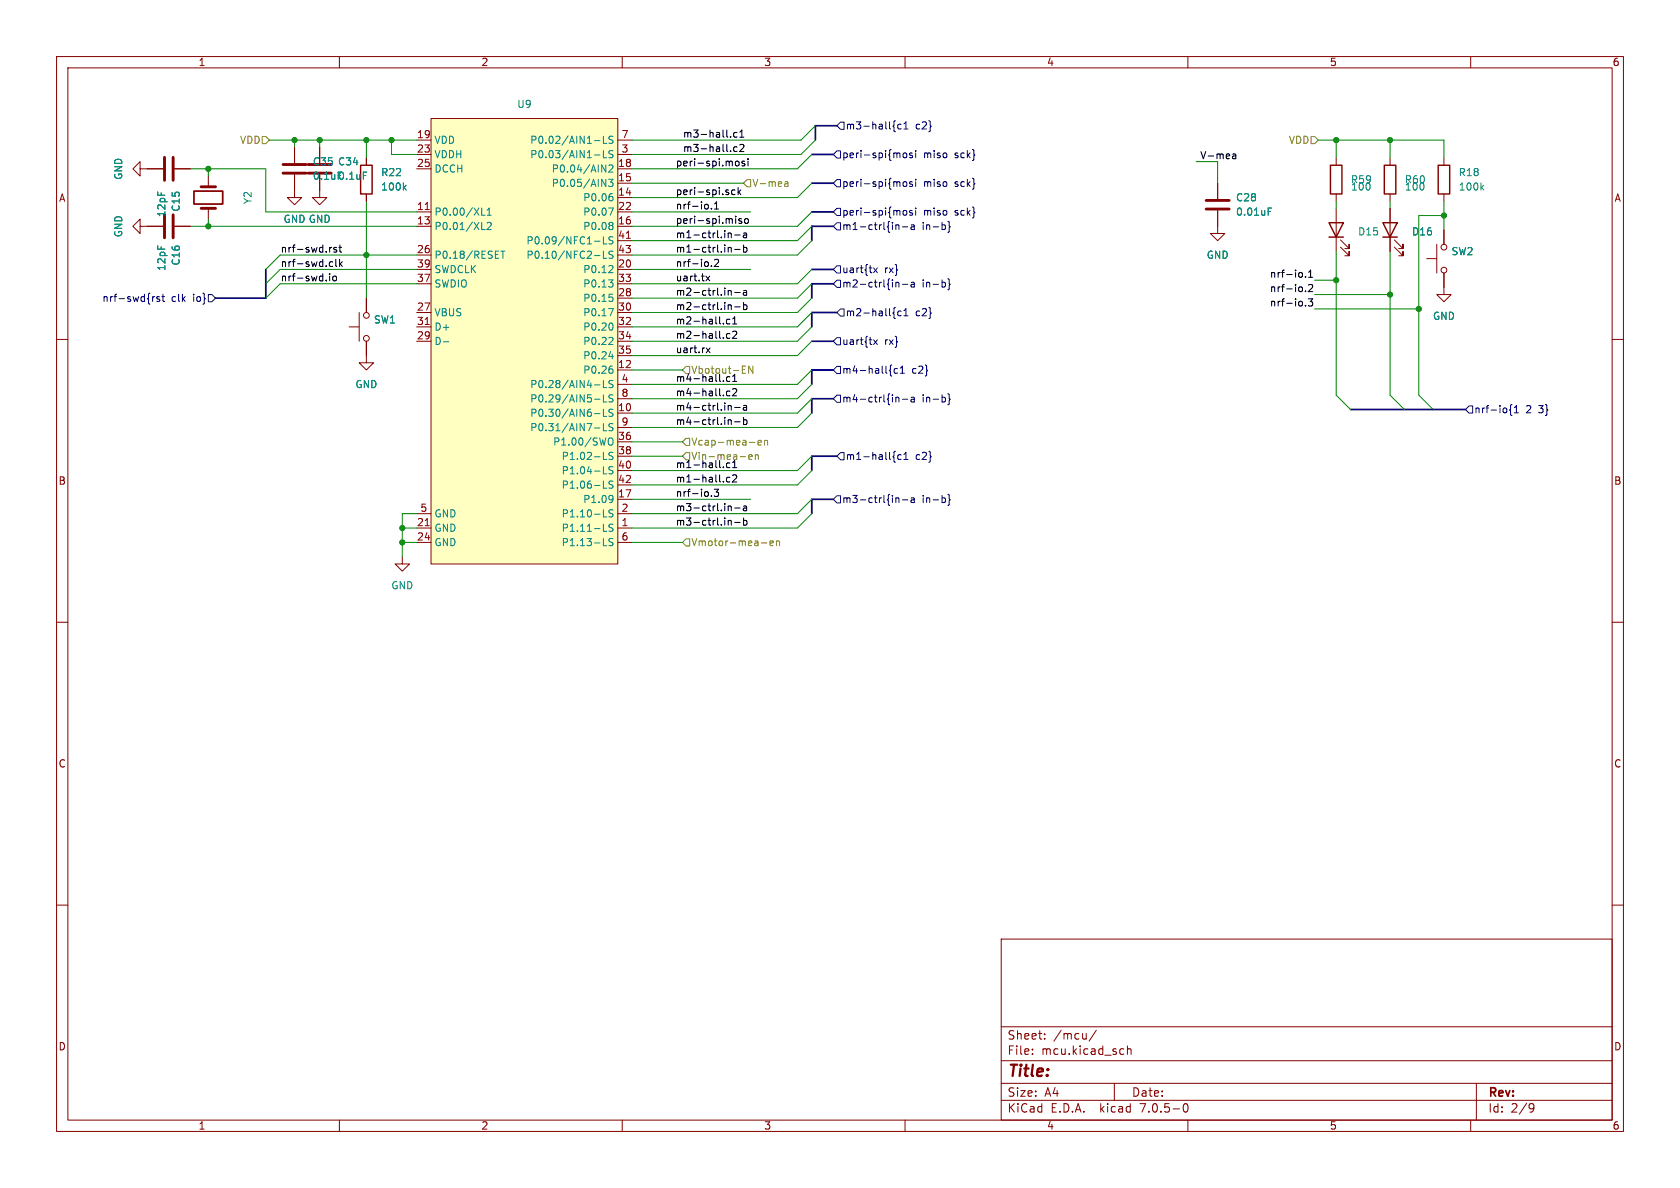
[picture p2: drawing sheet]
<svg xmlns="http://www.w3.org/2000/svg" width="297mm" height="210mm" viewBox="0 0 297 210" stroke-linecap="round" stroke-linejoin="round" font-family="sans-serif">
<g fill="none" stroke="#840000" stroke-width=".18">
<path d="M10 10h277v190h-277zM12 12h273v186h-273zM60 10v2M110 10v2M160 10v2M210 10v2M260 10v2M24.8 29.8v-1.2l-1.3 1.2 1.3 1.3v-1.3h4M30.9 29.8h2.8M36.8 31.1v1.9M36.8 36.8v1.9M52.1 30.9v4h1.2l-1.2 1.3-1.3-1.3h1.3"/>
<path d="M52.1 26v2.8M56.5 30.9v4h1.3l-1.3 1.3-1.3-1.3h1.3M56.5 26v2.8M64.8 27.9v1.3M64.8 34.3v1.3M73.7 29.8h2.5M73.7 37.5h2.5M73.7 24.8h2.5M73.7 27.3h2.5M75.2 37h.7M76.2 21h33v78.7h-33zM109.2 29.8h2.6"/>
<path d="M109.2 37.5h2.6M109.2 34.9h2.6M109.2 32.4h2.6M109.2 24.8h2.6M109.2 27.3h2.6M215.3 37.2v4.1h1.2l-1.2 1.2-1.3-1.2h1.3M215.3 32.4v2.8M236.2 27.9v1.3M236.2 34.3v1.3M236.2 36.8v7.7M245.7 27.9v1.3M245.7 34.3v1.3"/>
<path d="M245.7 36.8v7.7M255.3 27.9v1.3M255.3 34.3v1.3M10 60h2M24.8 40v-1.3l-1.3 1.3 1.3 1.3v-1.3h4M30.9 40h2.8M61.7 57.8h1.8M63.5 55.2v5.1M64.8 52.7v2.5M73.7 57.8h2.5M73.7 40h2.5M73.7 47.6h2.5"/>
<path d="M73.7 45.1h2.5M73.7 55.2h2.5M73.7 50.2h2.5M75.2 57.4h.7M109.2 57.8h2.6M109.2 40h2.6M109.2 47.6h2.6M109.2 45.1h2.6M109.2 55.2h2.6M109.2 52.7h2.6M109.2 50.2h2.6M109.2 42.5h2.6"/>
<path d="M110.7 42.1h.8M237 43.7l1.5 1.5v-.7v.7h-.8M237 42.4l1.5 1.5v-.7v.7h-.8M246.5 43.7l1.5 1.5v-.7v.7h-.7M246.5 42.4l1.5 1.5v-.7v.7h-.7M252.2 45.7h1.8M254 43.2v5.1M255.3 48.3v3.8h1.2l-1.2 1.2-1.3-1.2h1.3M255.3 40.6v2.6M285 60h2M64.8 60.3v3.8h1.2l-1.2 1.3-1.3-1.3h1.3M73.7 60.3h2.5"/>
<path d="M109.2 73h2.6M109.2 65.4h2.6M109.2 60.3h2.6M109.2 62.9h2.6M109.2 78.1h2.6M109.2 67.9h2.6M109.2 70.5h2.6M109.2 75.6h2.6M71.1 98.4v1.3h1.3l-1.3 1.3-1.3-1.3h1.3M73.7 95.9h2.5M73.7 93.3h2.5M73.7 90.8h2.5"/>
<path d="M75.2 92.9h.7M109.2 95.9h2.6M109.2 93.3h2.6M109.2 88.3h2.6M109.2 90.8h2.6M109.2 80.6h2.6M109.2 83.2h2.6M109.2 85.7h2.6M10 110h2M285 110h2M10 160h2M285 160h2"/>
<path d="M177 166h108v32h-108zM60 198v2M110 198v2M160 198v2M177 194.5h108M177 191.5h108M177 187.5h108M177 181.5h108M182.5 186.3v.1M182.5 185.5v.1M184.7 183.6v.1M184.7 182.8v.1"/>
<path d="M192 182.7v1M192 183.6h.1M193.8 182.1l-1.3 2M197 191.5v3M198.2 185.4l.5 .1M198.7 186.3l-.5 .1M199.3 185.5l.2-.1 .4 .1 .1 .9M199.3 184.9v1.5M209.3 195.2l.2-.1a.81 .81 0 0 1 .6 .6 .81 .81 0 0 1-.3 .8l-.1 .1a.81 .81 0 0 1-.4-1.4zM210 198v2M260 198v2M261 191.5v6.5"/>
<path d="M270.5 195.2l.4-.1 .2 .1a.99 .99 0 0 1-.4 1.4h-.2M271.2 195.7l-.3 .3h-.4"/>
<circle cx="64.8" cy="59.8" r=".51"/>
<circle cx="64.8" cy="55.8" r=".51"/>
<circle cx="255.3" cy="43.7" r=".51"/>
<circle cx="255.3" cy="47.8" r=".51"/>
</g>
<path d="M63.8 29.2h2v5.1h-2zM234.9 39.4h2.6l-1.3 2.5zM235.2 29.2h2v5.1h-2zM244.5 39.4h2.5l-1.3 2.5zM244.7 29.2h2.1v5.1h-2.1zM254.3 29.2h2v5.1h-2zM234.9 41.9h2.6M244.5 41.9h2.5" fill="none" stroke="#840000" stroke-width=".25"/>
<path d="M29.1 27.8v4.1M29.1 38v4M30.6 27.8v4.1M30.6 38v4M35.6 33h2.5M35.6 36.8h2.5M50 30.6h4.1M50 29.1h4.1M54.5 30.6h4M54.5 29.1h4M213.2 37h4.1M213.2 35.4h4.1" fill="none" stroke="#840000" stroke-width=".51"/>
<path d="M76.2 21h33v78.7h-33z" fill="#ffffc2" stroke="#ffffc2" stroke-width=".18"/>
<g fill="none" stroke="#008484" stroke-width=".18">
<path d="M64.2 30.4h.6M71.4 33.1l.4 .5M71.8 32.8l-.5 .4M85.2 38h.6M86.1 38h.7M86.1 37.1l.4-.3v1.2M86.1 39.4l.5-.1 .2 .4-.7 .9h.7M105.1 27.4h1M105.1 24.9h1M106.4 29.2l.7 1.2v-1.2M106.7 24.1v1.2h.6M106.7 26.6v1.3h.6"/>
<path d="M107.6 31.7h.8l-.5 .5 .4 .1v.5l-.2 .2-.5-.2M107.6 36.8h.8l-.5 1.2M107.6 29.3l.5-.1 .3 .3-.8 .9h.8M108.2 34.8l.2 .2-.2 .4M108.2 39.4l.2 .2-.2 .2M108.2 39.9l.2 .2-.2 .4M108.4 24.1h-.5l-.2 .1v.4l.5 .2 .2 .3-.3 .2h-.5M108.4 26.7l-.5-.1-.2 .1v.4l.5 .2 .2 .3-.3 .3-.5-.1M224.2 36.8h.6M224.2 37.4h.4M261.9 33.1l.4 .5M262.3 32.8l-.5 .4"/>
<path d="M85.2 40.6h.6M88.5 44.4h.8M88.9 44.4v1.3M105.1 42.6h1M105.1 45.2h1M106.7 41.9v1.2h.6M106.7 44.4v1.3h.6M107.6 54.6h.8l-.5 1.2M107.6 49.5h.8l-.5 .5M107.7 52h.6M108.1 46.9l.3 .3-.1 .3-.7 .7h.8M108.1 52.5l.3 .2v.3l-.3 .3"/>
<path d="M108.1 59.6l.3 .3-.1 .3-.7 .7h.8M108.2 50l.2 .2-.2 .5M108.2 57.2l.2 .4-.2 .6M108.4 41.9h-.5l-.2 .1v.3l.5 .3 .2 .3-.3 .2h-.5M108.4 44.5l-.5-.1-.2 .1v.4l.5 .2 .2 .3-.3 .3-.5-.1M78.4 60.4h.9M105.1 73.1h1M105.1 68h1M105.1 70.6h1M105.1 75.7h1M106.7 72.3v1.3h.6M106.7 67.3v1.2h.6"/>
<path d="M106.7 69.8v1.3h.6M106.7 74.9v1.2h.6M107.6 77.6l.2-.2a.43 .43 0 0 1 .6 .4v.5a.43 .43 0 0 1-.3 .4 .43 .43 0 0 1-.5-.2M107.6 63h.8M108.2 65.3l.2 .1-.2 .5M108.4 67.3h-.5l-.2 .1v.3l.5 .3 .2 .3-.3 .2h-.5M108.4 69.9l-.5-.1-.2 .1v.4l.5 .2 .2 .3-.3 .3-.5-.1M108.4 72.4l-.5-.1-.2 .2v.3l.5 .3 .2 .3-.3 .2-.5-.1M108.4 74.9h-.5l-.2 .1v.4l.5 .2 .2 .3-.3 .2h-.5M106.7 93.9h.6M106.7 91.4h.6M106.7 81.2h.6"/>
<path d="M106.7 83.8h.6M106.7 86.3h.6M106.7 96.5h.6M108.1 87.6l.2 .1a1.07 1.07 0 0 1-.1 1M108.4 92.7h-.5l-.2 .1v.3l.5 .3 .2 .3-.3 .2h-.5M108.4 80h-.5l-.2 .1v.3l.5 .3 .2 .3-.3 .2h-.5M108.4 82.6l-.5-.1-.2 .1v.4l.5 .2 .2 .3-.3 .3-.5-.1M108.4 85.1l-.5-.1-.2 .2v.3l.5 .3 .2 .3-.3 .2-.5-.1M108.4 90.2l-.5-.1-.2 .1v.4l.5 .2 .2 .3-.3 .3-.5-.1M108.4 95.3l-.5-.1-.2 .1v.4l.5 .2 .2 .3-.3 .3-.5-.1M108.4 88.1l-.3 .3"/>
</g>
<path d="M34.3 33.8h5.1v2.3h-5.1z" fill="none" stroke="#840000" stroke-width=".3"/>
<g fill="none" stroke="#000084" stroke-width=".18">
<path d="M148 31.8h.6v1.2h-.6l-.7-.6zM148 26.7h.6v1.2h-.6l-.7-.6zM148 39.4h.6v1.2h-.6l-.7-.6zM148 36.8h.6v1.3h-.6l-.7-.6zM148.6 21.6h.6v1.3h-.6l-.6-.7zM158.3 21.4l-.3 .1v.6l-.1 .2 .1 .2v.6l.3 .2M158.4 39.7v.9M158.4 39.9l.2-.2 .3 .1v.8M159.3 22h-.4l-.2 .2 .1 .5h.5M159.7 32.2l.2-.1 .4 .1v.5l-.1 .2-.3 .1-.2-.2zM159.7 27.2l.2-.2 .4 .2v.4l-.1 .2-.3 .1-.2-.1zM159.7 37.3l.2-.1 .4 .1v.5l-.1 .2h-.3l-.2-.1z"/>
<path d="M159.8 22.8h.7M159.8 21.9l.4-.4v1.3M161.1 39.8h.5v.8M161.3 32.2l-.3-.1-.2 .2 .1 .2 .4 .1v.3h-.5M161.3 27.1l-.3-.1-.2 .2 .1 .2 .4 .1v.3h-.5M161.3 37.3l-.3-.1-.2 .2 .1 .2 .4 .1v.3h-.5M161.9 26.6v.1M161.9 27v.9M161.9 31.7v.1M161.9 32.1v.9M161.9 36.8v.1M161.9 37.2v.8"/>
<path d="M166.9 39.7l.2 .3v.3l-.2 .3M167.6 39.1l.2 .2v.6l.2 .2-.2 .2v.6l-.2 .2M27.3 52.4l-.3 .3M28.2 52.5l-.3-.1-.2 .2 .1 .2 .4 .1v.3h-.5M28.6 52.4h.5M28.8 52v1.1l.3 .2M36.8 52.1h.7l.6 .6-.6 .6h-.7zM148 47h.6v1.3h-.6l-.7-.7zM148 49.5h.6v1.3h-.6l-.7-.6zM148 59.7h.6v1.3h-.6l-.7-.7zM148.6 54.6h.6v1.3h-.6l-.6-.7zM154.4 47.4l.7 .8"/>
<path d="M155.1 47.4l-.7 .8M158.3 54.4l-.3 .2v.6l-.1 .1 .1 .2v.6l.3 .2M158.4 49.9v.8M158.4 50l.2-.1 .3 .1v.7M159.3 55h-.4l-.2 .2 .1 .6h.5M159.5 50.3h1M159.5 40.1h1M159.8 54.9l.4-.3v1.2M159.8 55.8h.7M161.1 50h.5v.7M161.6 50.2l-.4 .1-.2 .1 .2 .3h.4M161.6 40l-.4 .1-.2 .2 .2 .3 .4-.1"/>
<path d="M166.9 49.9l.2 .2v.4l-.2 .2M167.6 49.3l.2 .2v.6l.2 .2-.2 .1v.6l-.2 .2M148 64.8h.6v1.2h-.6l-.7-.6zM148 69.9h.6v1.2h-.6l-.7-.6zM154.4 60.1l.7 .8M155.1 60.1l-.7 .8M157.6 64.5l-.2 .2v.6l-.2 .2 .2 .2v.6l.2 .2M158.3 79.8l-.3 .2v.6l-.1 .1 .1 .2v.6l.3 .2M158.4 70.2v.9M158.4 70.3l.2-.1 .3 .1v.8M158.7 65.2l-.4-.1-.2 .3 .1 .5h.5M159.2 66h.7"/>
<path d="M159.2 65.1l.3-.4v1.3M159.5 70.6h1M161.1 70.3h.5v.8M161.6 70.5l-.4 .1-.2 .2 .2 .3 .4-.1M166.9 70.2l.2 .3v.3l-.2 .3M167.6 69.6l.2 .2v.6l.2 .2-.2 .2v.6l-.2 .1M259.7 71.8h.6v1.2h-.6l-.6-.6zM267.3 71.5l-.2 .2v.6l-.2 .2 .2 .2v.6l.2 .2M267.7 73h.7M267.7 72.1l.4-.4v1.3M148 87.6h.6v1.3h-.6l-.7-.6zM148.6 80h.6v1.3h-.6l-.6-.7z"/>
<path d="M158.4 88v.8M158.4 88.1l.2-.1 .3 .1v.7M159.3 80.4h-.4l-.2 .2 .1 .6h.5M159.5 88.4h1M159.8 80.3l.4-.3v1.2M159.8 81.2h.7M161.1 88.1h.5v.7M161.6 88.3l-.4 .1-.2 .1 .2 .3h.4M166.9 88l.2 .2v.4l-.2 .2M167.6 87.4l.2 .2v.6l.2 .2-.2 .1v.6l-.2 .2"/>
</g>
<g fill="none" stroke="#848400" stroke-width=".18">
<path d="M46.4 24.1h.6l.6 .7-.6 .6h-.6zM131.4 32.4l.7-.6h.6v1.2h-.6zM138.8 32.2h.4l.1 .8M139.3 32.4l-.4 .1-.2 .2 .2 .3 .4-.1M231.8 24.1h.6l.6 .7-.6 .6h-.6zM121.3 64.8h.6v1.2h-.6l-.7-.6zM121.3 77.5h.6v1.2h-.6l-.7-.6zM131.2 66h.6M131.2 64.7h.6M132.5 78.2h1M133.1 64.7v1.3l-.7-1.3v1.3M134 78.3l.6-.2-.1-.2-.3-.1-.2 .2 .1 .6h.4"/>
<path d="M135.2 78l.1-.2 .3 .1 .1 .8M135.2 77.8v.9M121.3 95.3h.6v1.2h-.6l-.7-.6zM121.3 80h.6v1.3h-.6l-.7-.7zM130.9 80.7h.9M132.4 80.8l.6-.1-.1-.3h-.3l-.2 .2v.6h.5M133.5 80.5l.2-.1h.3l.1 .8M133.5 80.4v.8M134.6 96h1M136.1 96l.6-.1v-.2l-.4-.1-.2 .2 .1 .6h.5M137.3 95.7l.2-.1 .3 .1v.8M137.3 95.6v.9"/>
</g>
<g fill="none" stroke="#000" stroke-width=".18">
<path d="M125.1 36.2l.1 .1-.1 .6M125.8 36.8v.2M126.3 37h.7M126.3 36l.4-.3v1.3M129.2 24.1v.2M129.9 33.6h-.3l-.3 .2 .2 .6h.4M130.1 28.6l.1-.1 .4 .1 .1 .5-.2 .2h-.3l-.1-.1zM130.1 38.2v.1M130.1 38.6v.9M130.3 23.5l-.4-.1-.2 .2 .1 .6h.5M130.3 26l-.4-.1-.2 .3 .1 .5h.5M130.5 33.1v1.3"/>
<path d="M130.6 33.9l.4 .5M130.8 23.3l.4-.3v1.3M130.8 24.3h.7M130.8 25.6l.5-.1 .2 .4-.8 .9h.8M131 33.6l-.5 .4M131.1 38.7l-.3-.1-.2 .2 .1 .2 .4 .1v.3h-.5M131.6 28.5h-.3l-.1 .2v.1l.4 .2v.3h-.4M131.7 38.8l.2-.2 .3 .2 .1 .5-.1 .1-.3 .1-.2-.1zM132.2 28.1v.1M132.2 28.5v.8M217.9 27.3h.5l.1 .8M218.5 27.5l-.4 .1-.2 .2 .2 .3 .4-.1"/>
<path d="M58.3 48.4v.1M58.3 48.8v.9M58.5 46.3h.3M58.6 43.7l-.3 .1M58.8 47.1h-.3M58.9 48.9l.2-.1 .3 .1 .1 .5-.1 .2-.3 .1-.2-.2zM59.4 45.8v1.1l.1 .2M59.5 43.8l-.3-.1-.2 .2 .1 .2 .4 .1v.3h-.5M59.9 43.7h.5M60 45.8v1.3M60.1 43.3v1.1l.3 .2M60.2 46.6l.3 .5"/>
<path d="M60.5 46.3l-.5 .4M124.8 48.8l.7 .9M125.5 48.8l-.7 .9M125.8 47v.1M126.3 46l.5-.2 .2 .4-.7 .9h.7M127.9 57.2v.1M128.7 43.8l.2-.1 .3 .1 .1 .8M128.7 54l.2-.1h.3l.1 .8M128.8 41.2h.4l.1 .8M128.8 51.4h.4l.1 .8M129 56.5l-.3-.1-.3 .3 .2 .5h.4M129 59h-.3l-.3 .2 .2 .6h.4"/>
<path d="M129.5 58.7l.5-.2 .2 .4-.7 .9h.7M129.5 56.4l.4-.4v1.3M129.5 57.3h.7M129.9 51.7h.9M129.9 54.2h.9M129.9 44.1h.9M129.9 41.5h.9M131.5 43.3v1.3M131.5 53.5v1.2M131.5 43.8l.3-.1 .3 .3-.2 .5h-.4M131.5 53.9h.3l.3 .2-.2 .6h-.4M131.5 41.2h.4l.1 .8"/>
<path d="M131.5 51.4h.4l.1 .8M132 41.5h-.4l-.2 .2 .2 .3h.4M132 51.6l-.4 .1-.2 .2 .2 .3 .4-.1M230.8 51.4v.2M230.8 48.9v.1M230.8 54v.1M231.3 52.8h.8l-.5 .5 .4 .1v.6l-.2 .1-.5-.1M231.3 50.4l.5-.1 .3 .4-.8 .9h.8M231.3 49h.8M231.3 48.1l.4-.4v1.3M124.9 61.5l.6 .9M125.5 61.5l-.6 .9"/>
<path d="M127.9 67.3v.1M128.4 66.8l.2 .6h.4M128.7 74.3l.2-.1 .3 .1 .1 .8M128.8 71.7h.4l.1 .8M129 69.2l-.3-.1-.3 .3 .2 .5h.4M129.5 68.8l.5-.1 .2 .4-.7 .9h.7M129.5 67.4h.7M129.9 74.6h.9M129.9 66.2v1.2M129.9 72h.9M131.5 73.8v1.3M131.5 74.3l.3-.1 .3 .2-.2 .6h-.4"/>
<path d="M131.5 71.7h.4l.1 .8M132 72h-.4l-.2 .2 .2 .3h.4M125.8 87.6v.2M126.3 86.5h.7l-.4 .5 .4 .1v.5l-.2 .2-.5-.2M127.9 82.6v.1M128.4 82.1l.2 .5h.4M128.7 92.1l.2-.1h.3l.1 .8M128.8 89.5h.4l.1 .8M129 84.4h-.3l-.3 .2 .2 .6h.4M129.5 84.1l.5-.2 .2 .4-.7 .9h.7M129.5 82.7h.7M129.9 92.3h.9"/>
<path d="M129.9 89.8h.9M129.9 81.4v1.3M131.5 92h.3l.3 .2-.2 .6h-.4M131.5 91.6v1.2M131.5 89.5h.4l.1 .8M132 89.7l-.4 .1-.2 .2 .2 .3 .4-.1"/>
</g>
<g fill="none" stroke="#000084" stroke-width=".3">
<path d="M143.5 27.3h3.8M143.5 37.5h3.8M143.5 32.4h3.8M148 22.2h-3.9v2.6M47 47.6v5.1h-8.9M143.5 47.6h3.8M147.3 40h-3.8v2.5M147.3 50.2h-3.8v2.5M148 55.2h-4.5v2.6M143.5 60.3h3.8M147.3 65.4h-3.8v2.5M147.3 70.5h-3.8v2.5"/>
<path d="M238.8 72.4h20.3M147.3 88.3h-3.8v2.5M148 80.6h-4.5v2.6"/>
</g>
<g fill="none" stroke="#008400" stroke-width=".18">
<path d="M33.7 29.8h13.3v7.7h26.7M36.8 29.8v1.3M36.8 38.7v1.3M47.6 24.8h26.1M52.1 24.8v1.2M56.5 24.8v1.2M64.8 24.8v3.1M64.8 35.6v17.1M69.2 24.8v2.5h4.5M111.8 32.4h19.6M111.8 37.5h20.9M143.5 27.3l-2.5 2.5h-29.2"/>
<path d="M143.5 37.5l-2.5 2.5h-29.2M143.5 32.4l-2.5 2.5h-29.2M144.1 24.8l-2.5 2.5h-29.8M144.1 22.2l-2.5 2.6h-29.8M211.5 28.6h3.8v3.8M233 24.8h22.3v3.1M236.2 24.8v3.1M236.2 35.6v1.2M245.7 24.8v3.1M245.7 35.6v1.2M255.3 35.6v5M255.3 38.1h-4.5v31.8l2.6 2.5"/>
<path d="M33.7 40h40M73.7 47.6h-24.2l-2.5 2.6M73.7 50.2h-24.2l-2.5 2.5M73.7 45.1h-24.2l-2.5 2.5M111.8 47.6h20.9M143.5 40l-2.5 2.5h-29.2M143.5 47.6l-2.5 2.6h-29.2M143.5 42.5l-2.5 2.6h-29.2M143.5 57.8l-2.5 2.5h-29.2M143.5 50.2l-2.5 2.5h-29.2M143.5 52.7l-2.5 2.5h-29.2M143.5 55.2l-2.5 2.6h-29.2"/>
<path d="M232.4 52.1h13.3M232.4 49.5h3.8M232.4 54.6h18.4M236.2 44.5v25.4l2.6 2.5M245.7 44.5v25.4l2.6 2.5M111.8 65.4h8.8M111.8 78.1h8.8M143.5 65.4l-2.5 2.5h-29.2M143.5 73l-2.5 2.6h-29.2M143.5 70.5l-2.5 2.5h-29.2M143.5 67.9l-2.5 2.6h-29.2M143.5 60.3l-2.5 2.6h-29.2"/>
<path d="M71.1 95.9h2.6M71.1 93.3h2.6M73.7 90.8h-2.6v7.6M111.8 80.6h8.8M111.8 88.3h20.9M111.8 95.9h8.8M143.5 90.8l-2.5 2.5h-29.2M143.5 83.2l-2.5 2.5h-29.2M143.5 88.3l-2.5 2.5h-29.2M143.5 80.6l-2.5 2.6h-29.2"/>
</g>
<g fill="#008400" stroke="#008400" stroke-width=".18">
<circle cx="245.7" cy="24.8" r=".46"/>
<circle cx="236.2" cy="24.8" r=".46"/>
<circle cx="250.8" cy="54.6" r=".46"/>
<circle cx="255.3" cy="38.1" r=".46"/>
<circle cx="245.7" cy="52.1" r=".46"/>
<circle cx="36.8" cy="40" r=".46"/>
<circle cx="71.1" cy="93.3" r=".46"/>
<circle cx="71.1" cy="95.9" r=".46"/>
<circle cx="64.8" cy="45.1" r=".46"/>
<circle cx="236.2" cy="49.5" r=".46"/>
<circle cx="52.1" cy="24.8" r=".46"/>
<circle cx="69.2" cy="24.8" r=".46"/>
<circle cx="36.8" cy="29.8" r=".46"/>
<circle cx="64.8" cy="24.8" r=".46"/>
<circle cx="56.5" cy="24.8" r=".46"/>
</g>
<text font-size="2.8" fill="#840000" x="178" y="190.8">Title:</text>
<g font-size="2.1" fill="#840000">
<text x="178" y="183.9">Sheet:</text>
<text x="186.2" y="183.9">/mcu/</text>
<text x="178" y="186.6">File:</text>
<text x="184" y="186.6">mcu.kicad_sch</text>
<text x="178" y="196.8">KiCad</text>
<text x="178" y="194">Size:</text>
<text x="184.6" y="194">A4</text>
<text x="185.7" y="196.8">E.D.A.</text>
<text x="194.4" y="196.8">kicad</text>
<text x="200" y="194">Date:</text>
<text x="201.5" y="196.8">7.0.5-0</text>
<text x="263" y="194.2">Rev:</text>
<text x="263" y="196.8">Id:</text>
<text x="267" y="196.8">2/9</text>
</g>
<g font-size="1.8" fill="#840000">
<text x="35" y="11.8">1</text>
<text x="85" y="11.8">2</text>
<text x="135" y="11.8">3</text>
<text x="185" y="11.8">4</text>
<text x="235" y="11.8">5</text>
<text x="285" y="11.8">6</text>
<text x="73.7" y="24.5">19</text>
<text x="73.7" y="27.1">23</text>
<text x="73.7" y="29.6">25</text>
<text x="109.2" y="29.6">18</text>
<text x="109.8" y="27.1">3</text>
<text x="109.8" y="24.5">7</text>
<text x="10.4" y="35.8">A</text>
<text x="109.2" y="34.7">14</text>
<text x="109.2" y="32.1">15</text>
<text x="285.4" y="35.8">A</text>
<text x="73.7" y="37.2">11</text>
<text x="73.7" y="39.8">13</text>
<text x="109.2" y="39.8">16</text>
<text x="109.2" y="37.2">22</text>
<text x="73.7" y="44.8">26</text>
<text x="73.7" y="47.4">39</text>
<text x="109.2" y="47.4">20</text>
<text x="109.2" y="42.3">41</text>
<text x="109.2" y="44.8">43</text>
<text x="73.7" y="49.9">37</text>
<text x="109.2" y="52.5">28</text>
<text x="109.2" y="49.9">33</text>
<text x="73.7" y="55">27</text>
<text x="73.7" y="57.5">31</text>
<text x="109.2" y="55">30</text>
<text x="109.2" y="57.5">32</text>
<text x="73.7" y="60.1">29</text>
<text x="109.2" y="65.2">12</text>
<text x="109.2" y="60.1">34</text>
<text x="109.2" y="62.6">35</text>
<text x="109.8" y="67.7">4</text>
<text x="109.8" y="70.2">8</text>
<text x="109.2" y="72.8">10</text>
<text x="109.2" y="77.9">36</text>
<text x="109.8" y="75.3">9</text>
<text x="109.2" y="80.4">38</text>
<text x="109.2" y="82.9">40</text>
<text x="10.3" y="85.8">B</text>
<text x="109.2" y="88">17</text>
<text x="109.2" y="85.5">42</text>
<text x="285.3" y="85.8">B</text>
<text x="73.7" y="95.6">24</text>
<text x="73.7" y="93.1">21</text>
<text x="74.3" y="90.6">5</text>
<text x="109.8" y="93.1">1</text>
<text x="109.8" y="90.6">2</text>
<text x="109.8" y="95.6">6</text>
<text x="10.3" y="135.8">C</text>
<text x="285.3" y="135.8">C</text>
<text x="10.3" y="185.8">D</text>
<text x="285.3" y="185.8">D</text>
<text x="35" y="199.8">1</text>
<text x="85" y="199.8">2</text>
<text x="135" y="199.8">3</text>
<text x="185" y="199.8">4</text>
<text x="235" y="199.8">5</text>
<text x="285" y="199.8">6</text>
</g>
<g font-size="1.8" fill="#008484">
<text x="91.4" y="19.2">U9</text>
<text x="55.3" y="29.4">C35 C34</text>
<text x="76.7" y="25.6">VDD</text>
<text x="76.7" y="28.1">VDDH</text>
<text x="93.7" y="28.1">P0.03/AIN1-LS</text>
<text x="93.7" y="25.6">P0.02/AIN1-LS</text>
<text x="21.8" y="31.8" transform="rotate(-90 21.8 31.8)">GND</text>
<text x="55.3" y="31.9">0.1uF0.1uF</text>
<text x="67.3" y="31.3">R22</text>
<text x="67.3" y="33.8">100k</text>
<text x="76.7" y="30.7">DCCH</text>
<text x="97.5" y="33.2">P0.05/AIN3</text>
<text x="97.5" y="30.7">P0.04/AIN2</text>
<text x="103.1" y="35.8">P0.06</text>
<text x="218.4" y="35.8">C28</text>
<text x="238.8" y="32.6">R59</text>
<text x="238.8" y="33.8">100</text>
<text x="248.3" y="32.6">R60</text>
<text x="248.3" y="33.8">100</text>
<text x="257.8" y="31.3">R18</text>
<text x="257.8" y="33.8">100k</text>
<text x="29.4" y="38.4" transform="rotate(-90 29.4 38.4)">12pF</text>
<text x="31.9" y="37.5" transform="rotate(-90 31.9 37.5)">C15</text>
<text x="44.6" y="36.1" transform="rotate(-90 44.6 36.1)">Y2</text>
<text x="50.1" y="39.6">GND GND</text>
<text x="76.7" y="38.3">P0.00/XL1</text>
<text x="76.7" y="40.8">P0.01/XL2</text>
<text x="103.1" y="40.8">P0.08</text>
<text x="103.1" y="38.3">P0.07</text>
<text x="218.4" y="38.3">0.01uF</text>
<text x="240" y="41.8">D15</text>
<text x="249.6" y="41.8">D16</text>
<text x="21.8" y="42" transform="rotate(-90 21.8 42)">GND</text>
<text x="29.4" y="48" transform="rotate(-90 29.4 48)">12pF</text>
<text x="31.9" y="47" transform="rotate(-90 31.9 47)">C16</text>
<text x="76.7" y="45.9">P0.18/RESET</text>
<text x="93" y="43.4">P0.09/NFC1-LS</text>
<text x="93" y="45.9">P0.10/NFC2-LS</text>
<text x="213.3" y="45.9">GND</text>
<text x="256.5" y="45.3">SW2</text>
<text x="76.7" y="51">SWDIO</text>
<text x="76.7" y="48.5">SWDCLK</text>
<text x="103.1" y="48.5">P0.12</text>
<text x="103.1" y="53.5">P0.15</text>
<text x="103.1" y="51">P0.13</text>
<text x="66" y="57.3">SW1</text>
<text x="76.7" y="56.1">VBUS</text>
<text x="76.7" y="58.6">D+</text>
<text x="103.1" y="56.1">P0.17</text>
<text x="103.1" y="58.6">P0.20</text>
<text x="253.3" y="56.7">GND</text>
<text x="76.7" y="61.2">D-</text>
<text x="103.1" y="61.2">P0.22</text>
<text x="103.1" y="63.7">P0.24</text>
<text x="62.8" y="68.8">GND</text>
<text x="93.7" y="68.8">P0.28/AIN4-LS</text>
<text x="93.7" y="71.3">P0.29/AIN5-LS</text>
<text x="103.1" y="66.2">P0.26</text>
<text x="93.7" y="73.9">P0.30/AIN6-LS</text>
<text x="93.7" y="76.4">P0.31/AIN7-LS</text>
<text x="97.8" y="78.9">P1.00/SWO</text>
<text x="99.3" y="81.5">P1.02-LS</text>
<text x="99.3" y="84">P1.04-LS</text>
<text x="99.3" y="86.6">P1.06-LS</text>
<text x="103.1" y="89.1">P1.09</text>
<text x="76.7" y="94.2">GND</text>
<text x="76.7" y="91.6">GND</text>
<text x="99.3" y="94.2">P1.11-LS</text>
<text x="99.3" y="91.6">P1.10-LS</text>
<text x="76.7" y="96.7">GND</text>
<text x="99.3" y="96.7">P1.13-LS</text>
<text x="69.1" y="104.3">GND</text>
</g>
<g font-size="1.8" fill="#000084">
<text x="149.4" y="23.1">m3-hall{c1</text>
<text x="161.8" y="23.1">c2}</text>
<text x="148.8" y="28.1">peri-spi{mosi</text>
<text x="163.2" y="28.1">miso</text>
<text x="168.7" y="28.1">sck}</text>
<text x="148.8" y="33.2">peri-spi{mosi</text>
<text x="163.2" y="33.2">miso</text>
<text x="168.7" y="33.2">sck}</text>
<text x="148.8" y="40.8">m1-ctrl{in-a</text>
<text x="148.8" y="38.3">peri-spi{mosi</text>
<text x="162.9" y="40.8">in-b}</text>
<text x="163.2" y="38.3">miso</text>
<text x="168.7" y="38.3">sck}</text>
<text x="18.1" y="53.5">nrf-swd{rst</text>
<text x="30.3" y="53.5">clk</text>
<text x="34.2" y="53.5">io}</text>
<text x="148.8" y="48.5">uart{tx</text>
<text x="148.8" y="51">m2-ctrl{in-a</text>
<text x="156.3" y="48.5">rx}</text>
<text x="162.9" y="51">in-b}</text>
<text x="149.4" y="56.1">m2-hall{c1</text>
<text x="161.8" y="56.1">c2}</text>
<text x="148.8" y="61.2">uart{tx</text>
<text x="156.3" y="61.2">rx}</text>
<text x="148.8" y="66.2">m4-hall{c1</text>
<text x="148.8" y="71.3">m4-ctrl{in-a</text>
<text x="161.1" y="66.2">c2}</text>
<text x="162.9" y="71.3">in-b}</text>
<text x="260.5" y="73.2">nrf-io{1</text>
<text x="269.7" y="73.2">2</text>
<text x="272" y="73.2">3}</text>
<text x="149.4" y="81.5">m1-hall{c1</text>
<text x="161.8" y="81.5">c2}</text>
<text x="148.8" y="89.1">m3-ctrl{in-a</text>
<text x="162.9" y="89.1">in-b}</text>
</g>
<g font-size="1.8" fill="#848400">
<text x="42.4" y="25.6">VDD</text>
<text x="227.8" y="25.6">VDD</text>
<text x="132.9" y="33.2">V-mea</text>
<text x="122.1" y="78.9">Vcap-mea-en</text>
<text x="122.1" y="96.7">Vmotor-mea-en</text>
</g>
<g font-size="1.8">
<text x="119.4" y="29.5">peri-spi.mosi</text>
<text x="120.6" y="24.4">m3-hall.c1</text>
<text x="120.6" y="27">m3-hall.c2</text>
<text x="212.1" y="28.2">V-mea</text>
<text x="119.4" y="34.6">peri-spi.sck</text>
<text x="119.4" y="39.7">peri-spi.miso</text>
<text x="119.4" y="37.1">nrf-io.1</text>
<text x="49.5" y="47.3">nrf-swd.clk</text>
<text x="49.5" y="44.7">nrf-swd.rst</text>
<text x="119.4" y="47.3">nrf-io.2</text>
<text x="119.4" y="44.7">m1-ctrl.in-b</text>
<text x="119.4" y="42.2">m1-ctrl.in-a</text>
<text x="49.5" y="49.8">nrf-swd.io</text>
<text x="119.4" y="52.4">m2-ctrl.in-a</text>
<text x="119.4" y="49.8">uart.tx</text>
<text x="224.5" y="51.7">nrf-io.2</text>
<text x="224.5" y="49.2">nrf-io.1</text>
<text x="119.4" y="60">m2-hall.c2</text>
<text x="119.4" y="57.4">m2-hall.c1</text>
<text x="119.4" y="54.9">m2-ctrl.in-b</text>
<text x="224.5" y="54.3">nrf-io.3</text>
<text x="119.4" y="62.5">uart.rx</text>
<text x="119.4" y="67.6">m4-hall.c1</text>
<text x="119.4" y="70.1">m4-hall.c2</text>
<text x="122.1" y="66.2">Vbotout-EN</text>
<text x="119.4" y="75.2">m4-ctrl.in-b</text>
<text x="119.4" y="72.7">m4-ctrl.in-a</text>
<text x="119.4" y="82.8">m1-hall.c1</text>
<text x="122.1" y="81.5">Vin-mea-en</text>
<text x="119.4" y="87.9">nrf-io.3</text>
<text x="119.4" y="85.4">m1-hall.c2</text>
<text x="119.4" y="93">m3-ctrl.in-b</text>
<text x="119.4" y="90.5">m3-ctrl.in-a</text>
</g>
</svg>
